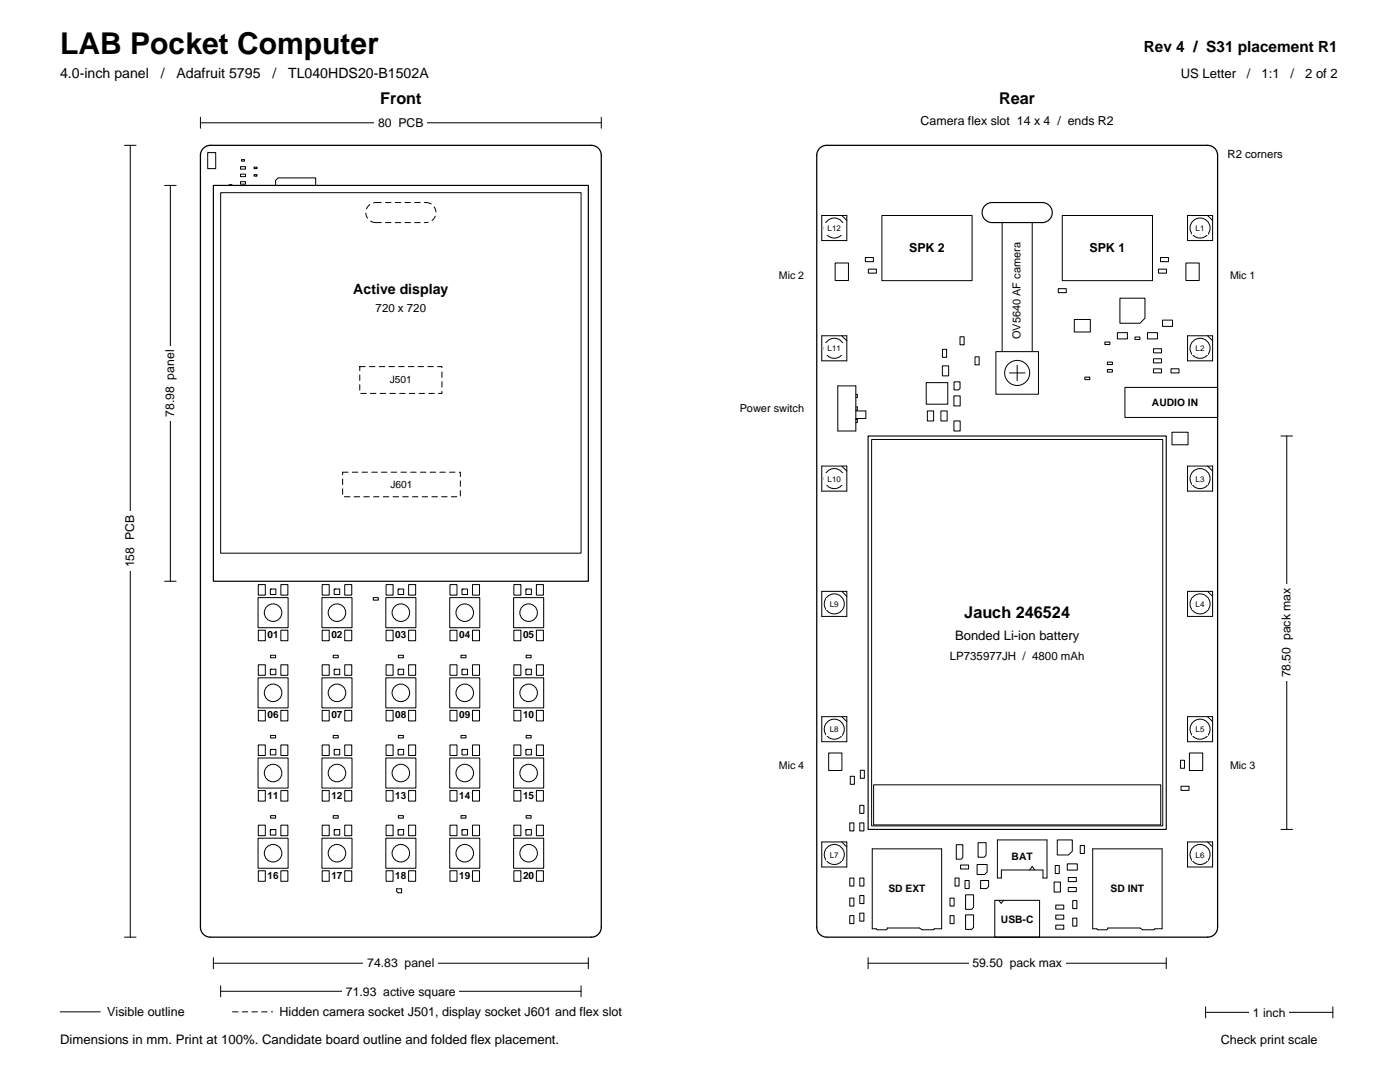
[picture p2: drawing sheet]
<svg xmlns="http://www.w3.org/2000/svg" width="279mm" height="216mm" viewBox="0 0 279 216" stroke-linecap="round" stroke-linejoin="round" font-family="sans-serif">
<g fill="none" stroke="#000" stroke-width=".2">
<path d="M41.5 30.5h1.6v3.1h-1.6zM45.7 36.9h.6v.3h-.6zM47.7 37.8h.6v.3h-.6zM48 33.3h1v.5h-1zM48 36.2h1v.5h-1zM48 34.7h1v.6h-1zM48.2 31.9h.6v.3h-.6zM50.7 33.3h.6v.3h-.6zM50.7 34.9h.6v.3h-.6zM51.7 38.1h1.6v.8h-1.6zM55 36l.5-.5h7.5v8h-8zM64.7 37.1h1.6v.8h-1.6z"/>
<path d="M64.7 39.1h1.6v.8h-1.6zM68.2 37.6h1.6v.8h-1.6zM68.2 39.6h1.6v.8h-1.6zM71.7 38.1h1.6v.8h-1.6zM46.2 59.6h1.6v.8h-1.6zM47.2 49.6h1.6v.8h-1.6zM47.7 44.1h1.6v.8h-1.6zM48 46.4h2v1.2h-2zM48.1 51.7h.8v1.6h-.8zM48.2 57.6h1.6v.8h-1.6zM48.2 42.1h1.6v.8h-1.6zM48.8 55h.4v1h-.4z"/>
<path d="M49.9 59.8h3.2v2.5h-2.6l-.6-.7zM50 51.1h9l.9 .9v3h-9.9zM51.2 44.1h1.6v.8h-1.6zM51.5 48.3h1v.5h-1zM51.7 42.1h1.6v.8h-1.6zM51.7 40.1h1.6v.8h-1.6zM51.7 57.6h1.6v.8h-1.6zM54.5 47.7h1v.6h-1zM55 44.9h2v1.2h-2zM55.5 57.3h1v.5h-1zM57.2 47.6h1.6v.8h-1.6zM57.3 59.8h4.3v5.4h-5.2v-4.3z"/>
<path d="M58.2 57.6h1.6v.8h-1.6zM59 44.9h2v1.2h-2zM60.5 47.4h2v1.2h-2zM61.1 50.7h.8v1.6h-.8zM62.6 54.2h.8v1.6h-.8zM63.2 45.1h1.6v.8h-1.6zM63.5 49.9h2v1.2h-2zM64.7 47.6h1.6v.8h-1.6zM64.7 43.1h1.6v.8h-1.6zM64.7 41.1h1.6v.8h-1.6zM65.2 52.6h1.6v.8h-1.6zM65.2 54.6h1.6v.8h-1.6z"/>
<path d="M65.2 56.6h1.6v.8h-1.6zM66.3 59.6l1-1h3.4v7.8h-4.4zM66.7 45.6h1.6v.8h-1.6zM68.2 43.6h1.6v.8h-1.6zM68.2 41.6h1.6v.8h-1.6zM68.7 56.1h1.6v.8h-1.6zM69.7 52.5l.4-.5h1.2v3h-1.6zM69.7 48.3h2.3v2.5h-3v-1.8zM70.2 46.1h1.6v.8h-1.6zM87.8 59.1h1.4v1.8h-1.4zM88.1 55.2h.8v1.6h-.8zM88.1 46.2h.8v1.6h-.8z"/>
<path d="M88.1 59.8h.8l-.4 .5zM88.2 43.6h1.6v.8h-1.6zM88.5 59.5v.3M90.5 56.7h1v.6h-1zM90.6 49.3h7.8v4.4h-6.8l-1-1zM90.7 45.6h1.6v.8h-1.6zM91.7 58.3h1.6v.8h-1.6zM97.8 56.6h3.4v7.8h-4.4v-6.8zM46.2 61.6h1.6v.8h-1.6zM47.7 63.6h1.6v.8h-1.6zM51.2 63.6h1.6v.8h-1.6zM51.2 65.6h1.6v.8h-1.6z"/>
<path d="M52.2 67.6h1.6v.8h-1.6zM52.2 69.6h1.6v.8h-1.6zM55.7 66.6h1.6v.8h-1.6zM55.7 68.6h1.6v.8h-1.6zM55.7 70.6h1.6v.8h-1.6zM56.2 72.6h1.6v.8h-1.6zM57.2 76.1h1.6v.8h-1.6zM57.2 78.1h1.6v.8h-1.6zM58.7 68.1h1.4v1.8h-1.4zM59 68.8h.8l-.4 .5zM59 69.3h.8M59.4 68.6v.2"/>
<path d="M59.4 69.3v.2M59.6 72.5h1.4v1.8h-1.4zM59.9 73.2h.8l-.4 .5zM59.9 73.7h.8M60.2 66.3h.6v.3h-.6zM60.3 73v.2M60.3 73.7v.2M60.5 76.9h1.4v1.8h-1.4zM60.9 77.6h.6l-.3 .5zM60.9 78.1h.6M61.2 77.3v.3M61.2 78.1v.2"/>
<path d="M62.1 70.2h.8v1.6h-.8zM62.1 66.7h.8v1.6h-.8zM62.5 73.2h1v.5h-1zM63 74.8h1v.5h-1zM64.2 79.1h1.6v.8h-1.6zM64.7 67.6h1.6v.8h-1.6zM64.7 69.6h1.6v.8h-1.6zM65.2 72.6h1.6v.8h-1.6zM65.2 77.1h1.6v.8h-1.6zM65.7 74.6h1.6v.8h-1.6zM68.1 68.1h1.4v1.8h-1.4zM68.4 68.8h.7l-.3 .5z"/>
<path d="M68.4 69.3h.7M68.8 68.6v.2M68.8 69.3v.2M69 72.5h1.4v1.8h-1.4zM69.1 76.2h.8v1.6h-.8zM69.4 73.2h.6l-.3 .5zM69.4 73.7h.6M69.7 73v.2M69.7 73.7v.2M70.8 68.1h1.4v1.8h-1.4zM71.1 68.8h.8l-.4 .5zM71.1 69.3h.8"/>
<path d="M71.5 68.6v.2M71.5 69.3v.2M88.1 60.3h.8M88.2 67.1h1.6v.8h-1.6zM88.5 60.3v.2M89.2 69.1h.9v2.9h-1.2v-2.6zM89.4 63h.8v1.6h-.8zM90.2 73.1h1.6v.8h-1.6zM90.7 60.6h1.6v.8h-1.6zM91.1 76.5h1.2v2.9h-1.6v-2.4zM91.9 63h.8v1.6h-.8zM92.7 69.6h1.6v.8h-1.6z"/>
<path d="M93.2 67.6h1.6v.8h-1.6zM94.2 71.6h1.6v.8h-1.6zM94.3 74.1h1.4v1.8h-1.4zM94.6 74.8h.8l-.4 .5zM94.6 75.3h.8M94.7 77.6h1.6v.8h-1.6zM95 79.7h1v.5h-1zM95 74.5v.3M95 75.3v.2M95.7 65.6h1.6v.8h-1.6zM96.3 68.1h1.4v1.8h-1.4zM96.7 68.8h.7l-.4 .5z"/>
<path d="M96.7 69.3h.7M97 68.6v.2M97 69.3v.2M97.2 72.5h1.4v1.8h-1.4zM97.6 73.2h.6l-.3 .5zM97.6 73.7h.6M97.9 73v.2M97.9 73.7v.2M98.1 76.9h1.4v1.8h-1.4zM98.5 77.6h.6l-.3 .5zM98.5 78.1h.6M98.8 77.3v.3"/>
<path d="M98.8 78.1v.2M99.1 66.2h.8v1.6h-.8zM99.2 69.6h1.6v.8h-1.6zM99.6 72.2h.8v1.6h-.8zM101.1 66.2h.8v1.6h-.8zM102.7 70.1h1.6v.8h-1.6zM103.3 73.1l1-1h3.4v7.8h-4.4zM58.2 82.6h1.6v.8h-1.6zM58.2 80.6h1.6v.8h-1.6zM59.7 85.1h1.6v.8h-1.6zM61.4 81.3h1.4v1.8h-1.4zM61.7 87.1h1.6v.8h-1.6z"/>
<path d="M61.8 82h.6l-.3 .5zM61.8 82.5h.6M62.1 81.8v.2M62.1 82.5v.2M62.6 89.7h.8v1.6h-.8zM63.2 85.1h1.6v.8h-1.6zM64.2 81.6h1.6v.8h-1.6zM64.4 97h1.2v2h-1.2zM65.1 93.2h.8v1.6h-.8zM65.2 88.1h1.6v.8h-1.6zM65.2 90.1h1.6v.8h-1.6zM67.6 80.2h.8v1.6h-.8z"/>
<path d="M67.6 84.1h1.2v2.8h-1.6v-2.5zM68.4 89.5h1.2v2h-1.2zM70.8 81.3h1.4v1.8h-1.4zM70.8 85.1h1.4v1.8h-1.4zM70.9 89.5h1.2v2h-1.2zM71.1 82h.8l-.4 .5zM71.1 82.5h.8M71.1 86.3h.8M71.1 85.8h.8l-.4 .5zM71.5 81.8v.2M71.5 82.5v.2M71.5 85.5v.3"/>
<path d="M71.5 86.3v.2M73.4 89.5h1.2v2h-1.2zM74.2 87.1h1.6v.8h-1.6zM74.2 85.1h1.6v.8h-1.6zM74.9 81.5h1.2v2h-1.2zM75.9 89.5h1.2v2h-1.2zM77.3 85.6h1.4v1.8h-1.4zM77.4 81.5h1.2v2h-1.2zM77.6 86.3h.8l-.4 .5zM77.6 86.8h.8M78 86.1v.2M78 86.8v.2"/>
<path d="M78.7 89h2.6v3h-2.6zM79.9 85h1.2v2h-1.2zM80.2 81.3h1.4v1.8h-1.4zM80.5 82h.8l-.4 .5zM80.5 82.5h.8M80.9 81.8v.2M80.9 82.5v.2M82.4 87.8h4.2v4.3h-4.2zM82.8 84.6h1.4v1.8h-1.4zM83.2 85.8h.6M83.2 85.3h.6l-.3 .5zM83.5 85v.3"/>
<path d="M83.5 85.8v.2M85.5 86.3h1v.4h-1zM85.7 84.1h1.6v.8h-1.6zM85.8 81h1.9v2h-2.4v-1.5zM89.2 85.1h1.6v.8h-1.6zM89.3 88.1h2.4l.7 .7v2.4l-.7 .8h-2.4l-.7-.8v-2.4zM89.6 81.3h1.4v1.8h-1.4zM90 82h.6l-.3 .5zM90 82.5h.6M90.3 81.8v.2M90.3 82.5v.2M92.3 81.1h1.4v1.8h-1.4z"/>
<path d="M92.6 81.8h.8l-.4 .5zM92.6 82.3h.8M92.7 84.6h1.6v.8h-1.6zM93 81.6v.2M93 82.3v.2M93.9 86.8h1v.5h-1zM94.1 88.1h1.6v.9h-1.6zM94.8 91.3h1v.5h-1zM94.9 99.5h1.2v2h-1.2zM94.9 96.2h3.2v1.6h-3.2zM95.1 89.8h1v.5h-1zM95.1 93.1h2.8v1.8h-2.8z"/>
<path d="M95.2 81.6h1.6v.8h-1.6zM95.7 94h.5M96.2 93.4v1.1M96.2 94l.6-.4v.8zM96.7 86.1h1.6v.8h-1.6zM96.8 94h.5M97.4 99.5h1.2v2h-1.2zM97.5 90.8h1v.4h-1zM97.5 89.3h1v.5h-1zM99 81.3h1.4v1.8h-1.4zM99.3 82h.7l-.3 .5zM99.3 82.5h.7"/>
<path d="M99.5 88.6h2v1.5h-2zM99.7 81.8v.2M99.7 82.5v.2M100 91.2h1v.5h-1zM100.1 88.6h.8v1.5h-.8zM100.2 86.3h1v1.4h-1.4v-1.1zM100.2 93.1h1.6v.8h-1.6zM100.2 97.1h1.6v.8h-1.6zM100.2 95.1h1.6v.8h-1.6zM100.2 99.1h1.6v.8h-1.6zM101.6 81.7h.8v1.6h-.8zM102.3 87.3h.8v1.6h-.8z"/>
<path d="M102.4 90.5h.6v1h-.6zM103.9 98.5h1.1v.5h-1.1zM103.9 99.9h1.1v.6h-1.1zM104.2 82.1h1.6v.8h-1.6zM104.2 84.1h1.6v.8h-1.6zM105.8 93.5l1-.9h3v4.8h-4zM106.4 98.4h1.1v.4h-1.1zM107.2 86.1h4.3v5.3h-5.4v-4.2zM107.7 84.1h1.6v.8h-1.6zM51.5 119.2h6v6.1h-6zM51.6 116.6h1.4v2.2h-1.4zM53.9 117.5h1.1v1.1h-1.1z"/>
<path d="M54 114.8h1v.4h-1zM54.2 117.5l-.3 .2M56.1 116.6h1.4v2.2h-1.4zM64.3 119.2h6v6.1h-6zM64.3 116.6h1.4v2.2h-1.4zM65.1 108.2h.8v1.6h-.8zM65.8 103.9l.4-.3h1v2.8h-1.4zM66.5 114.8h1v.4h-1zM66.7 117.5h1.1v1.1h-1.1zM66.9 117.5l-.2 .2M67.1 108.2h.8v1.6h-.8zM67.1 111.7h.8v1.6h-.8z"/>
<path d="M68.8 116.6h1.4v2.2h-1.4zM74.5 119.2h1v.5h-1zM77 119.2h6v6.1h-6zM77 116.6h1.5v2.2h-1.5zM79.5 117.5h1v1.1h-1zM79.7 117.5l-.2 .2M81.6 116.6h1.4v2.2h-1.4zM89.7 119.2h6v6.1h-6zM89.8 116.6h1.4v2.2h-1.4zM92 114.8h1v.4h-1zM92 112.3h1v.4h-1zM92 110.8h1v.4h-1z"/>
<path d="M92.2 117.5h1.1v1.1h-1.1zM92.4 101h1.2v2h-1.2zM92.4 117.5l-.2 .2M92.7 108.6h1.6v.8h-1.6zM93.5 105.4h.8v1.6h-.8zM94.3 116.6h1.4v2.2h-1.4zM94.5 111.2h1v.6h-1zM95.9 104.4h3.2v2.5h-2.6l-.6-.6zM96 109.8h1v.5h-1zM96.4 108.2h1v.5h-1zM100.2 101.1h1.6v.8h-1.6zM100.6 104.8h.8v1.6h-.8z"/>
<path d="M100.7 108.2h.8v1.6h-.8zM102.5 114.8h1v.4h-1zM102.5 119.2h6v6.1h-6zM102.5 116.6h1.4v2.2h-1.4zM102.6 104.2h1v.5h-1zM103.9 101.6h1.1v.5h-1.1zM105 117.5h1.1v1.1h-1.1zM105.2 117.5l-.2 .2M106.4 100h1.1v.5h-1.1zM106.5 103.5h9v10h-10v-9zM107 116.6h1.4v2.2h-1.4zM51.5 135.2h6v6.1h-6z"/>
<path d="M51.6 125.8h1.4v2h-1.4zM51.6 132.6h1.4v2.2h-1.4zM53.9 133.5h1.1v1.1h-1.1zM54 130.7h1v.5h-1zM54.2 133.5l-.3 .2M56.1 125.8h1.4v2h-1.4zM56.1 132.6h1.4v2.2h-1.4zM64.3 135.2h6v6.1h-6zM64.3 132.6h1.4v2.2h-1.4zM64.3 125.8h1.4v2h-1.4zM66.5 130.7h1v.5h-1zM66.7 133.5h1.1v1.1h-1.1z"/>
<path d="M66.9 133.5l-.2 .2M68.8 132.6h1.4v2.2h-1.4zM68.8 125.8h1.4v2h-1.4zM77 135.2h6v6.1h-6zM77 125.8h1.5v2h-1.5zM77 132.6h1.5v2.2h-1.5zM79.5 133.5h1v1.1h-1zM79.5 130.7h1v.5h-1zM79.7 133.5l-.2 .2M81.6 125.8h1.4v2h-1.4zM81.6 132.6h1.4v2.2h-1.4zM89.7 135.2h6v6.1h-6z"/>
<path d="M89.8 125.8h1.4v2h-1.4zM89.8 132.6h1.4v2.2h-1.4zM92 130.7h1v.5h-1zM92.2 133.5h1.1v1.1h-1.1zM92.4 133.5l-.2 .2M94.3 125.8h1.4v2h-1.4zM94.3 132.6h1.4v2.2h-1.4zM102.5 135.2h6v6.1h-6zM102.5 125.8h1.4v2h-1.4zM102.5 132.6h1.4v2.2h-1.4zM105 133.5h1.1v1.1h-1.1zM105 130.7h1v.5h-1z"/>
<path d="M105.2 133.5l-.2 .2M107 125.8h1.4v2h-1.4zM107 132.6h1.4v2.2h-1.4zM51.5 151.3h6v5.9h-6zM51.6 141.7h1.4v2.2h-1.4zM51.6 157.8h1.4v2h-1.4zM51.6 148.7h1.4v2h-1.4zM53.9 149.5h1.1v1.1h-1.1zM54 146.8h1v.5h-1zM54.2 149.5l-.3 .2M56.1 141.7h1.4v2.2h-1.4zM56.1 157.8h1.4v2h-1.4z"/>
<path d="M56.1 148.7h1.4v2h-1.4zM64.3 151.3h6v5.9h-6zM64.3 141.7h1.4v2.2h-1.4zM64.3 157.8h1.4v2h-1.4zM64.3 148.7h1.4v2h-1.4zM66.5 146.8h1v.5h-1zM66.7 149.5h1.1v1.1h-1.1zM66.9 149.5l-.2 .2M68.8 141.7h1.4v2.2h-1.4zM68.8 157.8h1.4v2h-1.4zM68.8 148.7h1.4v2h-1.4zM77 151.3h6v5.9h-6z"/>
<path d="M77 141.7h1.5v2.2h-1.5zM77 157.8h1.5v2h-1.5zM77 148.7h1.5v2h-1.5zM79.5 149.5h1v1.1h-1zM79.5 146.8h1v.5h-1zM79.7 149.5l-.2 .2M81.6 141.7h1.4v2.2h-1.4zM81.6 157.8h1.4v2h-1.4zM81.6 148.7h1.4v2h-1.4zM89.7 151.3h6v5.9h-6zM89.8 157.8h1.4v2h-1.4zM89.8 148.7h1.4v2h-1.4z"/>
<path d="M89.8 141.7h1.4v2.2h-1.4zM92 146.8h1v.5h-1zM92.2 149.5h1.1v1.1h-1.1zM92.4 149.5l-.2 .2M94.3 157.8h1.4v2h-1.4zM94.3 148.7h1.4v2h-1.4zM94.3 141.7h1.4v2.2h-1.4zM102.5 151.3h6v5.9h-6zM102.5 157.8h1.4v2h-1.4zM102.5 148.7h1.4v2h-1.4zM102.5 141.7h1.4v2.2h-1.4zM105 149.5h1.1v1.1h-1.1z"/>
<path d="M105 146.8h1v.5h-1zM105.2 149.5l-.2 .2M107 157.8h1.4v2h-1.4zM107 148.7h1.4v2h-1.4zM107 141.7h1.4v2.2h-1.4zM51.5 167.3h6v6h-6zM51.6 173.8h1.4v2h-1.4zM51.6 164.6h1.4v2.2h-1.4zM53.9 165.5h1.1v1.1h-1.1zM54 162.8h1v.4h-1zM54.2 165.5l-.3 .2M56.1 173.8h1.4v2h-1.4z"/>
<path d="M56.1 164.6h1.4v2.2h-1.4zM64.3 167.3h6v6h-6zM64.3 173.8h1.4v2h-1.4zM64.3 164.6h1.4v2.2h-1.4zM66.5 162.8h1v.4h-1zM66.7 165.5h1.1v1.1h-1.1zM66.9 165.5l-.2 .2M68.8 173.8h1.4v2h-1.4zM68.8 164.6h1.4v2.2h-1.4zM77 167.3h6v6h-6zM77 173.8h1.5v2h-1.5zM77 164.6h1.5v2.2h-1.5z"/>
<path d="M79.1 177.3h1.1v.8h-.7l-.4-.3zM79.5 165.5h1v1.1h-1zM79.5 162.8h1v.4h-1zM79.7 165.5l-.2 .2M81.6 173.8h1.4v2h-1.4zM81.6 164.6h1.4v2.2h-1.4zM89.7 167.3h6v6h-6zM89.8 173.8h1.4v2h-1.4zM89.8 164.6h1.4v2.2h-1.4zM92 162.8h1v.4h-1zM92.2 165.5h1.1v1.1h-1.1zM92.4 165.5l-.2 .2"/>
<path d="M94.3 173.8h1.4v2h-1.4zM94.3 164.6h1.4v2.2h-1.4zM102.5 167.3h6v6h-6zM102.5 173.8h1.4v2h-1.4zM102.5 164.6h1.4v2.2h-1.4zM105 165.5h1.1v1.1h-1.1zM105 162.8h1v.4h-1zM105.2 165.5l-.2 .2M107 173.8h1.4v2h-1.4zM107 164.6h1.4v2.2h-1.4z"/>
<circle cx="99.8" cy="89.9" r=".1"/>
<circle cx="54.5" cy="138.2" r="1.75"/>
<circle cx="54.5" cy="122.3" r="1.75"/>
<circle cx="67.2" cy="138.2" r="1.75"/>
<circle cx="67.2" cy="122.3" r="1.75"/>
<circle cx="80" cy="138.2" r="1.75"/>
<circle cx="80" cy="122.3" r="1.75"/>
<circle cx="92.7" cy="138.2" r="1.75"/>
<circle cx="92.7" cy="122.3" r="1.75"/>
<circle cx="105.5" cy="138.2" r="1.75"/>
<circle cx="105.5" cy="122.3" r="1.75"/>
<circle cx="54.5" cy="154.3" r="1.75"/>
<circle cx="67.2" cy="154.3" r="1.75"/>
<circle cx="80" cy="154.3" r="1.75"/>
<circle cx="92.7" cy="154.3" r="1.75"/>
<circle cx="105.5" cy="154.3" r="1.75"/>
<circle cx="54.5" cy="170.3" r="1.75"/>
<circle cx="67.2" cy="170.3" r="1.75"/>
<circle cx="80" cy="170.3" r="1.75"/>
<circle cx="92.7" cy="170.3" r="1.75"/>
<circle cx="105.5" cy="170.3" r="1.75"/>
</g>
<path d="M42.6 37h74.8v79h-74.8z" fill-rule="evenodd" fill="#fff" stroke="#000" stroke-width=".24"/>
<g fill="none" stroke="#000" stroke-width=".2">
<path d="M44 38.4h72v72h-72zM164 93h5v5h-5zM168 93l1 1"/>
<circle cx="166.5" cy="95.5" r="2"/>
</g>
<path d="M75 40.4h10M75 44.4a2 2 0 0 1-2-2 2 2 0 0 1 2-2M75 44.4h10M85 40.4a2 2 0 0 1 2 2 2 2 0 0 1-2 2M71.8 73.2h16.4v5.3h-16.4zM68.4 94.2h23.5v4.9h-23.5z" fill="none" stroke="#000" stroke-width=".2" stroke-dasharray="1.1 .8"/>
<path d="M40.6 29.6l.6-.4 .8-.2h76a2 2 0 0 1 2 2v154a2 2 0 0 1-2 2h-76a2 2 0 0 1-2-2v-154l.2-.8z" fill="none" stroke="#000" stroke-width=".25"/>
<path d="M164.5 94.5h4v2.3h-4z" fill-rule="evenodd" fill="#fff"/>
<g fill="none" stroke="#000" stroke-width=".2">
<path d="M164 168h5v5h-5zM168 168l1 1M213.2 175.1h1.6v.8h-1.6z"/>
<circle cx="166.5" cy="170.5" r="2"/>
</g>
<path d="M164.9 169.5h3.2v2.3h-3.2z" fill-rule="evenodd" fill="#fff"/>
<path d="M188.1 69.7h.8v1.6h-.8zM221 73.7h1v.5h-1zM224.5 77.3h18.5v6h-18.5zM230.2 69.6h1.6v.8h-1.6zM185.1 82h1.2v2h-1.2zM233.9 86.3h3.2v2.4h-3.2zM165.4 150.2h2.6v3.6h-2.6zM169.6 175.2h.8v1.6h-.8zM214.1 179.7h.8v1.6h-.8z" fill="none" stroke="#000" stroke-width=".2"/>
<path d="M229.2 79h10.6v2.7h-10.6z" fill-rule="evenodd" fill="#fff"/>
<g fill="none" stroke="#000" stroke-width=".2">
<path d="M231.6 51.4h1.6v.8h-1.6zM237 43h5v5h-5zM241 43l1 1M188.1 73h1.2v2h-1.2zM192.6 175.7h.8v1.6h-.8z"/>
<circle cx="239.5" cy="45.5" r="2"/>
</g>
<path d="M237.9 44.5h3.2v2.3h-3.2z" fill-rule="evenodd" fill="#fff"/>
<g fill="none" stroke="#000" stroke-width=".2">
<path d="M164 43h5v5h-5zM168 43l1 1M169.6 164.2h.8v1.6h-.8zM190.6 175.2h.8v1.6h-.8zM211 167.6h3v2.3l-.7 .7h-2.3z"/>
<circle cx="166.5" cy="45.5" r="2"/>
</g>
<path d="M164.5 44.5h4v2.3h-4z" fill-rule="evenodd" fill="#fff"/>
<g fill="none" stroke="#000" stroke-width=".2">
<path d="M212 43h18v13h-18zM223.5 59.5h5v4l-1 1h-4zM229 66.4h2v1.2h-2zM230.2 73.6h1.6v.8h-1.6zM237 93h5v5h-5zM241 93l1 1M195.7 175.7h1.6v1.2l-.4 .4h-1.2z"/>
<circle cx="239.5" cy="95.5" r="2"/>
</g>
<path d="M237.9 94.5h3.2v2.3h-3.2z" fill-rule="evenodd" fill="#fff"/>
<g fill="none" stroke="#000" stroke-width=".2">
<path d="M237 67h5v5h-5zM241 67l1 1M215.6 168.7h.8v1.6h-.8z"/>
<circle cx="239.5" cy="69.5" r="2"/>
</g>
<path d="M237.9 68.5h3.2v2.3h-3.2z" fill-rule="evenodd" fill="#fff"/>
<g fill="none" stroke="#000" stroke-width=".2">
<path d="M172.7 51.4h1.6v.8h-1.6zM190.4 79h1.2v2h-1.2zM237 143h5v5h-5zM241 143l1 1M192.7 182.6h1.6v2.4l-.4 .5h-1.2z"/>
<circle cx="239.5" cy="145.5" r="2"/>
</g>
<path d="M237.9 144.5h3.2v2.3h-3.2z" fill-rule="evenodd" fill="#fff"/>
<g fill="none" stroke="#000" stroke-width=".2">
<path d="M167.2 77h3.6v9h-3.6zM170.8 78.7h.3v.6h-.3M184.9 76.4h4.2v4.3h-4.2zM230.2 71.6h1.6v.8h-1.6zM232 63.9h2v1.2h-2zM170.8 82h2v1.5h-2M170.8 81.2h.3v.6h-.3M170.8 83.7h.3v.6h-.3M237 118h5v5h-5zM241 118l1 1M169.7 154.9h.8v1.6h-.8zM237.4 150.2h2.6v3.6h-2.6z"/>
<path d="M171.6 164.2h.8v1.6h-.8zM171.6 178.7h.8v1.6h-.8zM192.7 178.6h1.6v2.5l-.4 .4h-1.2zM213 172.4h2v1.2h-2zM214.1 183.2h.8v1.6h-.8z"/>
<circle cx="239.5" cy="120.5" r="2"/>
</g>
<path d="M237.9 119.5h3.2v2.3h-3.2z" fill-rule="evenodd" fill="#fff"/>
<path d="M173.3 53.7h1.6v.8h-1.6zM235.6 151.7h.8v1.6h-.8zM199 167.6h9.9v7.6h-.8v-1.6h-8.3v1.6h-.8zM205.5 173.6l.5-.7 .5 .7M210.4 176h1.2v2h-1.2z" fill="none" stroke="#000" stroke-width=".2"/>
<path d="M201.2 169.5h5.6v2.7h-5.6z" fill-rule="evenodd" fill="#fff"/>
<g fill="none" stroke="#000" stroke-width=".2">
<path d="M176 43h18v13h-18zM236.7 52.5h2.6v3.5h-2.6zM187.8 82h1.2v2h-1.2zM164 118h5v5h-5zM168 118l1 1M195.2 168.2h1.6v2.5l-.4 .3h-1.2zM169.6 182.7h.8v1.6h-.8z"/>
<circle cx="166.5" cy="120.5" r="2"/>
</g>
<path d="M164.9 119.5h3.2v2.3h-3.2z" fill-rule="evenodd" fill="#fff"/>
<g fill="none" stroke="#000" stroke-width=".2">
<path d="M237 168h5v5h-5zM241 168l1 1"/>
<circle cx="239.5" cy="170.5" r="2"/>
</g>
<path d="M237.9 169.5h3.2v2.3h-3.2z" fill-rule="evenodd" fill="#fff"/>
<g fill="none" stroke="#000" stroke-width=".2">
<path d="M231.2 53.7h1.6v.8h-1.6zM190.4 76.2h1.2v1.3l-.3 .3h-.9zM194.6 71.2h.8v1.6h-.8zM216.5 75.3h1v.4h-1zM221 72.2h1v.6h-1zM223 66.4h2v1.2h-2zM190.4 84h1.2v2h-1.2zM164 143h5v5h-5zM168 143l1 1M235.7 156.9h1.6v.8h-1.6zM190.9 168.5h1.3v2.6l-.4 .3h-.9zM191.7 172.6h1.6v.8h-1.6z"/>
<path d="M195 172.5h2v1.5l-.5 .5h-1.5zM210.6 172.7h.8v1.6h-.8zM213.2 177.1h1.6v.8h-1.6zM210.7 184.6h1.6v.8h-1.6z"/>
<circle cx="166.5" cy="145.5" r="2"/>
</g>
<path d="M164.9 144.5h3.2v2.3h-3.2z" fill-rule="evenodd" fill="#fff"/>
<g fill="none" stroke="#000" stroke-width=".2">
<path d="M164 67h5v5h-5zM168 67l1 1M191.6 67.2h.8v1.6h-.8zM226.5 67.2h1v.5h-1zM233.7 73.6h1.6v.8h-1.6zM189.6 182.7h.8v1.6h-.8z"/>
<circle cx="166.5" cy="69.5" r="2"/>
</g>
<path d="M164.5 68.5h4v2.3h-4z" fill-rule="evenodd" fill="#fff"/>
<path d="M171.7 153.7h.8v1.6h-.8zM174.1 169.4h13.8v15.9h-1.4l-.2 .2h-2.3l-.5-.3h-6.4l-.2 .3h-1.8l-.2-.2h-.8z" fill="none" stroke="#000" stroke-width=".2"/>
<path d="M176.6 175.9h8.8v2.7h-8.8z" fill-rule="evenodd" fill="#fff"/>
<path d="M211.2 57.6h1.6v.8h-1.6zM169.6 179.2h.8v1.6h-.8zM189.6 179.2h.8v1.6h-.8zM218.1 169.4h13.8v15.9h-1.4l-.2 .2h-2.3l-.5-.3h-6.4l-.2 .3h-1.8l-.2-.2h-.8zM210.7 180.6h1.6v.8h-1.6z" fill="none" stroke="#000" stroke-width=".2"/>
<path d="M220.9 175.9h8.2v2.7h-8.2z" fill-rule="evenodd" fill="#fff"/>
<path d="M166.7 52.5h2.6v3.5h-2.6zM214.4 63.8h3.2v2.5h-3.2zM220.5 68.3h1v.5h-1zM171.6 160.7h.8v1.6h-.8zM171.6 175.2h.8v1.6h-.8zM198.5 179.7h9v7.3h-9zM199.3 179.7l.5 .5 .5-.5M171.6 182.2h.8v1.6h-.8zM210.7 182.6h1.6v.8h-1.6z" fill="none" stroke="#000" stroke-width=".2"/>
<path d="M199.1 182h7.8v2.7h-7.8z" fill-rule="evenodd" fill="#fff"/>
<path d="M163.6 29.6l.6-.4 .8-.2h76a2 2 0 0 1 2 2v154a2 2 0 0 1-2 2h-76a2 2 0 0 1-2-2v-154l.2-.8z" fill="none" stroke="#000" stroke-width=".25"/>
<path d="M200 44.4v25.8M206 44.4v25.8" fill="none" stroke="#000" stroke-width=".2"/>
<path d="M196.6 41l.6-.4 .8-.2h10a2 2 0 0 1 2 2 2 2 0 0 1-2 2h-10a2 2 0 0 1-1.8-1.2 2 2 0 0 1 .4-2.2z" fill="none" stroke="#000" stroke-width=".23"/>
<path d="M198.7 70.2h8.5v8.5h-8.5z" fill-rule="evenodd" fill="#fff" stroke="#000" stroke-width=".2"/>
<g fill="none" stroke="#000" stroke-width=".2">
<path d="M201.5 74.4h3.1M203 72.9v3.1"/>
<circle cx="203" cy="74.4" r="2.5"/>
</g>
<path d="M173.3 87h59.5v78.5h-59.5z" fill-rule="evenodd" fill="#fff" stroke="#000" stroke-width=".23"/>
<path d="M40 23.4v2.2M40 24.5h80M120 23.4v2.2M173.9 87.7h58.1v77.1h-58.1zM174.4 156.6h57.3v8h-57.3z" fill="none" stroke="#000" stroke-width=".2"/>
<path d="M74.8 22.8h10.4v3.2h-10.4z" fill-rule="evenodd" fill="#fff"/>
<path d="M24.8 29h2.4M26 29v158M24.8 187h2.4" fill="none" stroke="#000" stroke-width=".2"/>
<path d="M24.3 102.1h3.1v11.8h-3.1z" fill-rule="evenodd" fill="#fff"/>
<path d="M32.9 37h2.3M34 37v79M32.9 116h2.3" fill="none" stroke="#000" stroke-width=".2"/>
<path d="M32.3 69.1h3.1v14.8h-3.1z" fill-rule="evenodd" fill="#fff"/>
<path d="M42.6 191.1v2.2M42.6 192.2h74.8M117.4 191.1v2.2" fill="none" stroke="#000" stroke-width=".2"/>
<path d="M72.6 190.5h14.8v3.2h-14.8z" fill-rule="evenodd" fill="#fff"/>
<path d="M44 196.7v2.2M44 197.8h72M116 196.7v2.2" fill="none" stroke="#000" stroke-width=".2"/>
<path d="M68.3 196.1h23.4v3.2h-23.4z" fill-rule="evenodd" fill="#fff"/>
<path d="M173.3 191.1v2.2M173.3 192.2h59.5M232.8 191.1v2.2" fill="none" stroke="#000" stroke-width=".2"/>
<path d="M193.4 190.5h19.2v3.2h-19.2z" fill-rule="evenodd" fill="#fff"/>
<path d="M255.7 87h2.3M256.8 87v78.5M255.7 165.5h2.3" fill="none" stroke="#000" stroke-width=".2"/>
<path d="M255.1 116.6h3.1v19.3h-3.1z" fill-rule="evenodd" fill="#fff"/>
<path d="M12 201.9h8M240.6 200.9v2.2M240.6 202h25.4M266 200.9v2.2" fill="none" stroke="#000" stroke-width=".2"/>
<path d="M46.4 201.9h8" fill="none" stroke="#000" stroke-width=".2" stroke-dasharray="1.1 .8"/>
<path d="M249.3 200.3h8v3.2h-8z" fill-rule="evenodd" fill="#fff"/>
<text font-size="6" x="12" y="10.7">LAB Pocket Computer</text>
<g font-size="3.2">
<text x="75.9" y="20.7">Front</text>
<text x="199.4" y="20.7">Rear</text>
<text x="192.4" y="123.3">Jauch 246524</text>
</g>
<text font-size="3.1" x="228.3" y="10.3">Rev 4 / S31 placement R1</text>
<g font-size="2.8">
<text x="12" y="15.5">4.0-inch panel</text>
<text x="32.1" y="15.5">/</text>
<text x="35.2" y="15.5">Adafruit 5795</text>
<text x="54.4" y="15.5">/</text>
<text x="57.5" y="15.5">TL040HDS20-B1502A</text>
<text x="70.5" y="58.6">Active display</text>
</g>
<g font-size="2.6">
<text x="235.7" y="15.5">US Letter</text>
<text x="248.9" y="15.5">/</text>
<text x="251.8" y="15.5">1:1</text>
<text x="257.6" y="15.5">/</text>
<text x="260.5" y="15.5">2 of 2</text>
<text x="190.6" y="127.8">Bonded Li-ion battery</text>
<text x="12" y="208.2">Dimensions in mm. Print at 100%. Candidate board outline and folded flex placement.</text>
</g>
<g font-size="2.5">
<text x="183.7" y="24.9">Camera flex slot 14 x 4 / ends R2</text>
<text x="181.4" y="50.3">SPK 2</text>
<text x="217.4" y="50.3">SPK 1</text>
<text x="21.4" y="202.6">Visible outline</text>
<text x="55.8" y="202.6">Hidden camera socket J501, display socket J601 and flex slot</text>
<text x="243.6" y="208.2">Check print scale</text>
</g>
<g font-size="2.4">
<text x="75.5" y="25.3">80 PCB</text>
<text x="34.8" y="83.2" transform="rotate(-90 34.8 83.2)">78.98 panel</text>
<text x="26.8" y="113.2" transform="rotate(-90 26.8 113.2)">158 PCB</text>
<text x="257.6" y="135.2" transform="rotate(-90 257.6 135.2)">78.50 pack max</text>
<text x="73.3" y="193">74.83 panel</text>
<text x="194.1" y="193">59.50 pack max</text>
<text x="69" y="198.6">71.93 active square</text>
<text x="250.1" y="202.8">1 inch</text>
</g>
<g font-size="2.3">
<text x="245" y="31.5">R2 corners</text>
<text x="75" y="62.3">720 x 720</text>
<text x="189.6" y="131.8">LP735977JH / 4800 mAh</text>
</g>
<g font-size="2.2">
<text x="203.6" y="67.7" transform="rotate(-90 203.6 67.7)">OV5640 AF camera</text>
<text x="147.6" y="82.3">Power switch</text>
</g>
<g font-size="2.1">
<text x="155.4" y="55.7">Mic 2</text>
<text x="245.5" y="55.7">Mic 1</text>
<text x="155.4" y="153.5">Mic 4</text>
<text x="245.5" y="153.5">Mic 3</text>
</g>
<g font-size="2">
<text x="77.8" y="76.5">J501</text>
<text x="229.9" y="81.1">AUDIO IN</text>
<text x="77.9" y="97.4">J601</text>
<text x="53.4" y="127.4">01</text>
<text x="66.1" y="127.4">02</text>
<text x="78.9" y="127.4">03</text>
<text x="91.6" y="127.4">04</text>
<text x="104.4" y="127.4">05</text>
<text x="53.4" y="143.4">06</text>
<text x="66.1" y="143.4">07</text>
<text x="78.9" y="143.4">08</text>
<text x="91.6" y="143.4">09</text>
<text x="104.4" y="143.4">10</text>
<text x="53.4" y="159.4">11</text>
<text x="66.1" y="159.4">12</text>
<text x="78.9" y="159.4">13</text>
<text x="91.6" y="159.4">14</text>
<text x="104.4" y="159.4">15</text>
<text x="201.9" y="171.6">BAT</text>
<text x="53.4" y="175.4">16</text>
<text x="66.1" y="175.4">17</text>
<text x="78.9" y="175.4">18</text>
<text x="91.6" y="175.4">19</text>
<text x="104.4" y="175.4">20</text>
<text x="177.3" y="178">SD EXT</text>
<text x="221.6" y="178">SD INT</text>
<text x="199.8" y="184.1">USB-C</text>
</g>
<g font-size="1.6">
<text x="165.2" y="46.1">L12</text>
<text x="238.6" y="46.1">L1</text>
<text x="165.2" y="70.1">L11</text>
<text x="238.6" y="70.1">L2</text>
<text x="165.2" y="96.1">L10</text>
<text x="238.6" y="96.1">L3</text>
<text x="165.6" y="121.1">L9</text>
<text x="238.6" y="121.1">L4</text>
<text x="165.6" y="146.1">L8</text>
<text x="238.6" y="146.1">L5</text>
<text x="165.6" y="171.1">L7</text>
<text x="238.6" y="171.1">L6</text>
</g>
</svg>
